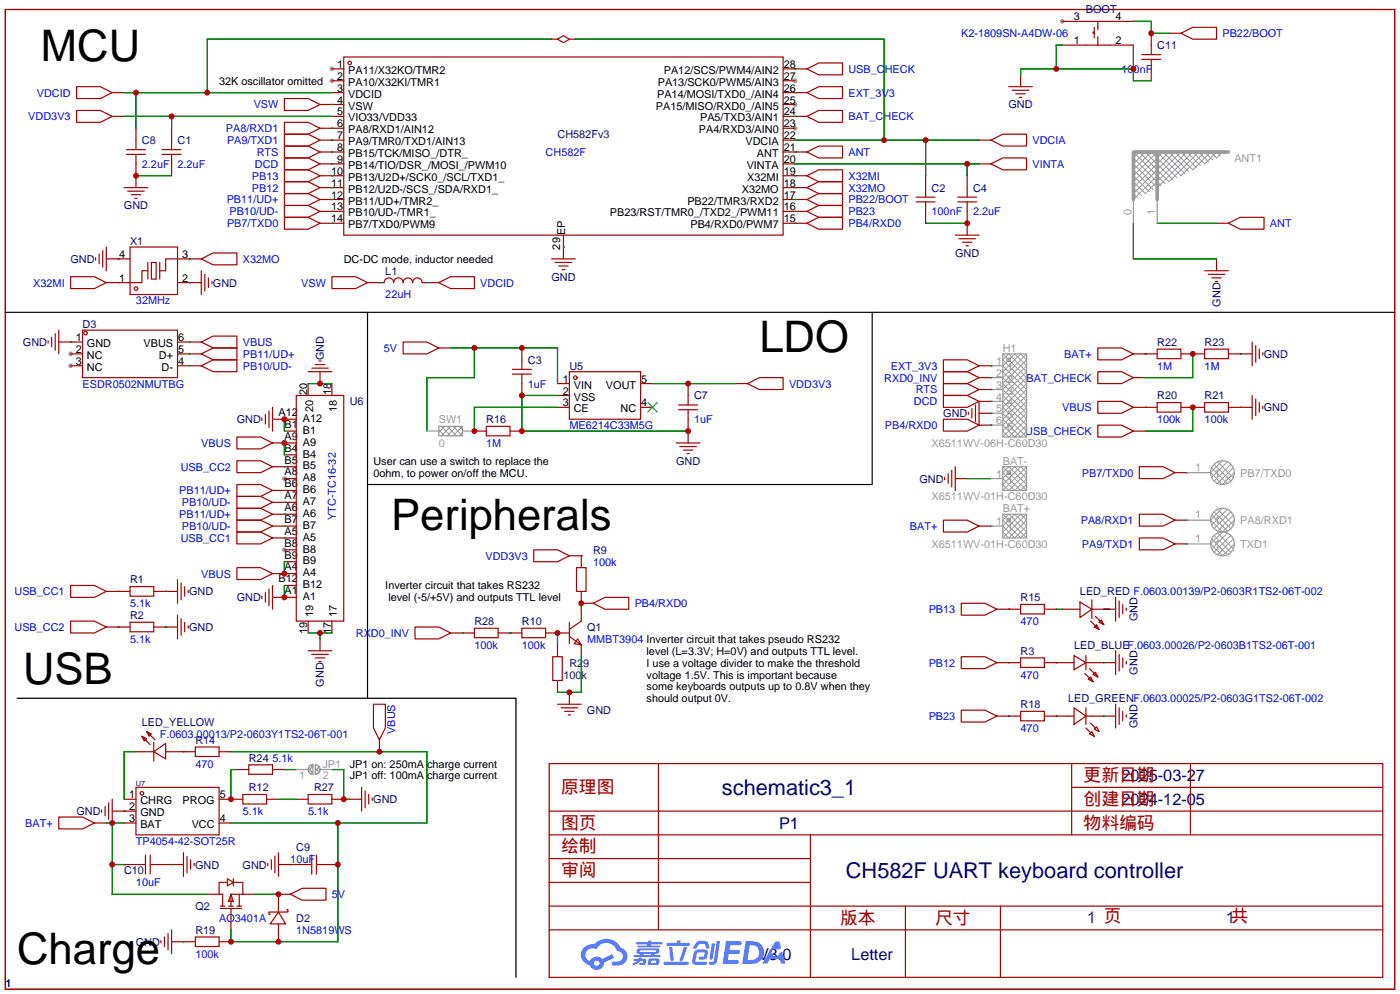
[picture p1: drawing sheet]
<svg xmlns="http://www.w3.org/2000/svg" width="299mm" height="213mm" viewBox="0 0 299 213" stroke-linecap="round" stroke-linejoin="round" font-family="sans-serif">
<g fill="#999">
<circle cx="170.1" cy="17.3" r=".51"/>
<circle cx="170.1" cy="22.4" r=".51"/>
<circle cx="170.1" cy="27.4" r=".51"/>
<circle cx="71" cy="17.3" r=".51"/>
<circle cx="71" cy="14.7" r=".51"/>
<circle cx="15.1" cy="75.7" r=".51"/>
<circle cx="15.1" cy="78.2" r=".51"/>
<circle cx="227.2" cy="4.6" r=".51"/>
<circle cx="60.8" cy="102.4" r=".51"/>
<circle cx="60.8" cy="117.6" r=".51"/>
</g>
<g fill="none" stroke="#a10000" stroke-width=".25">
<path d="M1.1 2h297.2v209.6h-297.2zM117.5 163.3h178.3v45.7h-178.3zM117.5 178.6h178.3M117.5 173.5h178.3M140.8 163.3v35.6M173.4 178.6v30.4M229.2 163.3v15.3M229.2 168.4h66.6M254.6 163.3v15.3M117.5 183.6h55.9M117.5 198.9h178.3M117.5 193.8h178.3"/>
<path d="M117.5 188.7h55.9M193.7 193.8v15.2M214 193.8v15.2"/>
</g>
<g fill="#5487ff">
<path d="M155.3 201.3h2.7a.48 .48 0 0 1 .7 .4 .48 .48 0 0 1-.7 .5h-1.8l-.2 1h1.9a.43 .43 0 0 1 .4 .4 .43 .43 0 0 1-.5 .4h-1.9l-.2 1.3h1.7a.45 .45 0 0 1 .6 .2 .45 .45 0 0 1-.2 .6l-3.2 .1z"/>
<path d="M165.9 201.3h.8l.4 1.5-.7 .3a.84 .84 0 0 0-1.2 .3 .84 .84 0 0 0 .3 1.2 .84 .84 0 0 0 1.1-.5l.1-.2 .6-.3 .7 2.5h-.9l-.3-1h-2.1l-.6 1h-1.1z"/>
<path d="M152.2 201.8h.8l-.5 3.2a.36 .36 0 0 1-.4 .3 .36 .36 0 0 1-.3-.4z"/>
<path d="M153.3 201.3h.7l-.6 4.3a1.13 1.13 0 0 1-1.8 .5l.2-.4h.7l.2-.2z"/>
<path d="M149 201.6l.6-.4h1a.77 .77 0 0 1 .9 .6l.3 .9-.2 .2h-.5l-.3-.9-.2-.1h-1l-.7 1-.6-.1v-.1z"/>
<path d="M148.6 203.4l.5-.3h1.7a.81 .81 0 0 1 .7 .5 .81 .81 0 0 1-.2 .8 .81 .81 0 0 1-.9 .8h-.7a.32 .32 0 0 1-.3-.3 .32 .32 0 0 1 .4-.3h.7l.3-.9-1.7 .1-.3 1.9h2.1a.32 .32 0 0 1 .4 .4 .32 .32 0 0 1-.4 .3l-2.3-.1-.5-.3v-.5z"/>
<path d="M142 205.7h5a.33 .33 0 0 1 .3 .4 .33 .33 0 0 1-.3 .3h-4.9l-.2-.2z"/>
<path d="M146.3 202.5h.7l-.6 2a.98 .98 0 0 1-.8 1.1l-.3-.3z"/>
<path d="M143.1 202.6h.7l.3 2.6a.34 .34 0 0 1-.3 .3 .34 .34 0 0 1-.4-.2z"/>
<path d="M142.6 201.7h2.2l.2-.6h.6l-.1 .6h1.8a.32 .32 0 0 1 .3 .3 .32 .32 0 0 1-.4 .3h-4.5l-.1-.1z"/>
<path d="M135.6 205.1h.9l.1-.2 .7-.1-.1 .3h.9a.82 .82 0 0 1-.6 1.3h-.7v-.4h.6l.1-.4a.68 .68 0 0 0-1 .4l-1 .4-.2-.4 1-.4h-.8z"/>
<path d="M136.1 201.5h2.5v-.3h.8l-.1 .3h2.2l.2 .3-.2 .2h-2.3v.2h1.8l.2 .3-.2 .2h-4.5l-.1-.5h2l.1-.2h-2.3l-.1-.2z"/>
<path d="M159.5 201.3l-.7 4.9h1.6a2.5 2.5 0 0 0 3-2.5 2.5 2.5 0 0 0-3.1-2.4zM160.4 202.2a1.61 1.61 0 0 1 2 1.4 1.61 1.61 0 0 1-1.8 1.7h-.7z"/>
<path d="M136.3 203a.55 .55 0 0 0-.2 .8 .55 .55 0 0 0 .7 .2l.1 .3h-1.3v.3l5.5 .1 .2-.2-.2-.2h-1.2l.2-.3a.7 .7 0 0 0 .8-.2 .7 .7 0 0 0 0-.9l-4.1-.1zM136.9 203.3l3.3-.1 .2 .2-.2 .2h-3.2zM137.6 204h1.7l-.2 .3h-1.4z"/>
<path d="M138.8 205.2a1.05 1.05 0 0 0-.1 1.2 2.91 2.91 0 0 0 2.2-.2 .98 .98 0 0 0 0-1.2h-1.6zM139.4 205.5l.8-.1 .1 .4-.2 .2h-.8z"/>
<path d="M125 202.6a2.23 2.23 0 0 0-.7 2.3 2.23 2.23 0 0 0 1.8 1.6 1.58 1.58 0 0 0 1.8 .9 1.58 1.58 0 0 0 1.3-1.5l2.2-1.1-.5-.7-2.1 1a1.65 1.65 0 0 0-2.6 .4 1.47 1.47 0 0 1-.8-2.1 1.47 1.47 0 0 1 2.2-.4 2.3 2.3 0 0 1 2.3-1.3 2.3 2.3 0 0 1 2.1 1.7 1.12 1.12 0 0 1 1.2 1.1 1.12 1.12 0 0 1-1.1 1.2h-.7a.45 .45 0 0 0-.6 .3 .45 .45 0 0 0 .5 .5 2.21 2.21 0 0 0 2.2-.5 2.21 2.21 0 0 0 .5-2.3 2.13 2.13 0 0 0-1.3-1.1 3.3 3.3 0 0 0-5.5-.6h-1.2zM127.1 206a.57 .57 0 0 1 1.1 0 .57 .57 0 0 1-1.1 0z"/>
</g>
<g fill="none" stroke="#a10000" stroke-width=".25">
<path d="M16.4 18.5h5.1l2.5 1.3-2.5 1.3h-5.1zM24 19.8h2.5M71 14.7h2.5M71 17.3h2.5M71 19.8h2.5M73.5 12.2h94v38.1h-94zM118 8.4h1.3M119.3 8.4l1.2-.8 1.3 .8-1.3 .7zM121.8 8.4h1.3M167.5 14.7h5.1M167.5 17.3h2.6M167.5 19.8h5.1"/>
<path d="M172.6 19.8l2.5-1.3h5.1v2.6h-5.1zM172.6 14.7l2.5-1.2h5.1v2.5h-5.1zM215.8 18.5h5.1M216.5 19.3h3.6M218.3 16v2.5M227.2 9.7h15.2M227.2 4.6h15.2M234.1 6.9h-.3v.2h.3M234.1 5.8v2.3M234.8 4.6v1.7M234.8 7.9v1.8M244.2 12.7h4.1"/>
<path d="M244.2 11.7h4.1M246.3 7.1v4.6M246.3 12.7v4.6M250.1 7.1h2.5M252.6 7.1l2.5-1.3h5.1v2.6h-5.1zM16.4 23.6h5.1l2.5 1.3-2.5 1.3h-5.1zM24 24.9h2.5M27.1 33h4M27.1 32h4M29.1 27.4v4.6M29.1 33v7.1M34.7 33h4"/>
<path d="M34.7 32h4M36.7 27.4v4.6M36.7 33v4.6M60.8 26.2h5.1l2.6 1.2-2.6 1.3h-5.1zM60.8 21.1h5.1l2.6 1.3-2.6 1.2h-5.1zM60.8 28.7h5.1l2.6 1.3-2.6 1.2h-5.1zM60.8 36.3h5.1l2.6 1.3-2.6 1.3h-5.1zM60.8 38.9h5.1l2.6 1.2-2.6 1.3h-5.1zM60.8 33.8h5.1l2.6 1.3-2.6 1.2h-5.1zM60.8 31.2h5.1l2.6 1.3-2.6 1.3h-5.1zM68.5 22.4h5M68.5 27.4h5"/>
<path d="M68.5 30h5M68.5 32.5h5M68.5 35.1h5M68.5 37.6h5M71 24.9h2.5M167.5 22.4h2.6M167.5 24.9h5.1M167.5 27.4h2.6M167.5 30h2.6M167.5 32.5h5.1M167.5 35.1h2.6M167.5 37.6h5.1"/>
<path d="M172.6 32.5l2.5-1.3h5.1v2.6h-5.1zM172.6 24.9l2.5-1.3h5.1v2.6h-5.1zM172.6 37.6l2.5-1.3h5.1v2.6h-5.1zM198 37.6v4.6M206.9 37.6v4.6M209.4 30h2.6M209.4 35.1h2.6M212 30l2.5-1.3h5.1v2.5h-5.1zM212 35.1l2.5-1.3h5.1v2.5h-5.1zM217.3 20.1h2M218.1 20.8h.5M15.1 59.2h5.1l2.5 1.3-2.5 1.2h-5.1z"/>
<path d="M20.4 55.1v.5M21.2 54.4v2M22 53.6v3.6M22.7 55.4h5.1M22.7 52.8v5.1M26.5 40.1h5.1M27.3 40.9h3.6M27.8 52.8h10.2v10.2h-10.2zM28.1 41.7h2M28.8 42.4h.5M31.6 57.9h-1.2v2.6h-7.7M31.6 56.1v3.6"/>
<path d="M32.4 56.1h1v3.6h-1zM34.2 56.1v3.6M43.1 55.4l2.5-1.3h5.1v2.5h-5.1zM43.1 55.4h-7.7v2.5h-1.2M43.1 57.9v5.1M43.8 58.7v3.5M44.6 59.4v2.1M60.8 41.4h5.1l2.6 1.3-2.6 1.2h-5.1zM60.8 43.9h5.1l2.6 1.3-2.6 1.3h-5.1zM60.8 46.5h5.1l2.6 1.3-2.6 1.2h-5.1zM68.5 40.1h5M68.5 42.7h5"/>
<path d="M68.5 45.2h5M68.5 47.8h5M71 59.2h5.1l2.5 1.3-2.5 1.2h-5.1zM118 55.4h5.1M118.7 56.1h3.6M119.5 56.9h2M120.3 57.7h.5M120.5 50.3v5.1M167.5 40.1h5.1M167.5 42.7h5.1M167.5 45.2h5.1M167.5 47.8h5.1"/>
<path d="M172.6 47.8l2.5-1.3h5.1v2.5h-5.1zM172.6 42.7l2.5-1.3h5.1v2.5h-5.1zM172.6 40.1l2.5-1.2h5.1v2.5h-5.1zM172.6 45.2l2.5-1.3h5.1v2.6h-5.1zM196 43.2h4M196 42.2h4M198 43.2v4.6M204.3 50.3h5.1M204.9 43.2h4M204.9 42.2h4M205.1 51.1h3.6M205.9 51.8h2"/>
<path d="M206.6 52.6h.5M206.9 43.2v7.1M257.7 57.9h5.1M258.4 58.7h3.6M259.2 59.4h2M260.2 47.8h2.6M260.2 55.4v2.5M262.8 47.8l2.5-1.3h5.1v2.5h-5.1zM10.3 72.9v.5M11 72.1v2.1M11.8 71.4v3.5M12.6 73.2h5.1"/>
<path d="M12.6 70.6v5.1M15.1 78.2h2.6M15.1 75.7h2.6M17.7 70.6h20.3v10.2h-20.3zM38 60.5h5.1M38 78.2h5.1M38 75.7h5.1M38 73.2h5.1M43.1 73.2l2.5-1.3h5.1v2.5h-5.1zM43.1 75.7l2.5-1.3h5.1v2.6h-5.1zM43.1 78.2l2.5-1.2h5.1v2.5h-5.1zM45.3 60.2v.5"/>
<path d="M65.9 79.5h5.1M66.7 78.7h3.5M67.4 78h2.1M68.2 77.2h.5M68.5 79.5v2.5M78.6 60.5l3.6-.1a1.02 1.02 0 0 1 1-1 1.02 1.02 0 0 1 1 1.1M84.2 60.4a1.02 1.02 0 0 1 1-1 1.02 1.02 0 0 1 1 1.1M86.2 73.2h5.1l2.6 1.2-2.6 1.3h-5.1zM86.2 60.4a1.02 1.02 0 0 1 1.1-1 1.02 1.02 0 0 1 1 1.1M88.3 60.4a1.02 1.02 0 0 1 1-1 1.02 1.02 0 0 1 1 1.1M90.3 60.5h3.6M93.9 60.5l2.5-1.3h5.1v2.5h-5.1z"/>
<path d="M93.9 74.4h2.5M109.6 79h4.1M111.6 74.4v4.6M121.8 79.5h15.2v10.2h-15.2zM201.8 79.5h5.1l2.5 1.3-2.5 1.2h-5.1zM201.8 77h5.1l2.5 1.2-2.5 1.3h-5.1zM209.4 78.2h2.6M234.8 74.4h5.1l2.5 1.3-2.5 1.3h-5.1zM234.8 79.5h5.1l2.5 1.3-2.5 1.2h-5.1zM242.4 75.7h5.1M247.5 74.7h5.1v2h-5.1zM252.6 75.7h5.1"/>
<path d="M257.7 74.7h5.1v2h-5.1zM260 60.2h.5M262.8 75.7h5M267.8 73.2v5M268.6 73.9v3.6M269.4 74.7v2M270.1 75.4v.5M50.7 98.6h5.1l2.5 1.2-2.5 1.3h-5.1zM50.7 93.5h5.1l2.5 1.2-2.5 1.3h-5.1zM56 89.4v.5M56.8 88.6v2.1M57.5 87.9v3.5"/>
<path d="M58.3 94.7h5.1M58.3 99.8h5.1M58.3 87.1v5.1M58.3 89.7h5.1M60.8 92.2h2.6M60.8 97.3h2.6M63.4 84.6h10.1v48.2h-10.1zM65.9 82v2.6M71 82v2.6M101.5 92.2h2.5M104 91.2h5.1v2h-5.1zM109.1 92.2h2.5"/>
<path d="M109.6 80h4.1M111.6 80v4.6M119.3 82h2.5M119.3 84.6h2.5M119.3 87.1h2.5M137 82h2.6M137 87.1h2.6M144.7 94.7h5M145.2 87.6h4M145.2 86.6h4M145.4 95.5h3.6M146.2 96.3h2"/>
<path d="M146.9 97h.5M147.2 82v4.6M147.2 87.6v7.1M157.4 82h2.5M159.9 82l2.5-1.2h5.1v2.5h-5.1zM201.8 82h5.1l2.5 1.3-2.5 1.3h-5.1zM201.8 84.6h5.1l2.5 1.3-2.5 1.2h-5.1zM201.8 89.7h5.1l2.5 1.2-2.5 1.3h-5.1zM204.3 99.8v5.1M207.1 88.1v.5M207.9 87.4v2M208.7 86.6v3.6"/>
<path d="M209.4 80.8h2.6M209.4 83.3h2.6M209.4 85.9h2.6M209.4 90.9h2.6M209.4 88.4h2.6M209.4 85.9v5M234.8 85.9h5.1l2.5 1.2-2.5 1.3h-5.1zM234.8 90.9h5.1l2.5 1.3-2.5 1.3h-5.1zM242.4 80.8h2.6M242.4 87.1h5.1M242.4 92.2h2.6M243.7 99.8h5.1l2.5 1.3-2.5 1.3h-5.1z"/>
<path d="M247.5 86.1h5.1v2h-5.1zM252.6 87.1h5.1M257.7 86.1h5.1v2h-5.1zM262.8 87.1h5M267.8 84.6v5.1M268.6 85.3v3.6M269.4 86.1v2M270.1 86.9v.5M50.7 113.8h5.1l2.5 1.3-2.5 1.2h-5.1zM50.7 108.7h5.1l2.5 1.3-2.5 1.3h-5.1zM50.7 103.6h5.1l2.5 1.3-2.5 1.3h-5.1zM50.7 106.2h5.1l2.5 1.2-2.5 1.3h-5.1z"/>
<path d="M50.7 111.3h5.1l2.5 1.2-2.5 1.3h-5.1zM58.3 112.5h5.1M58.3 115.1h5.1M58.3 110h5.1M58.3 104.9h5.1M58.3 107.4h5.1M60.8 102.4h2.6M60.8 117.6h2.6M114.2 117.6h5.1l2.5 1.3-2.5 1.2h-5.1zM121.8 118.9h2.5v2.5M201.8 111.3h5.1l2.5 1.2-2.5 1.3h-5.1zM202.1 102.1v.5"/>
<path d="M202.8 101.3v2.1M203.6 100.6v3.5M204.3 102.4h2.6M209.4 112.5h2.6M243.7 110h5.1l2.5 1.3-2.5 1.2h-5.1zM243.7 115.1h5.1l2.5 1.2-2.5 1.3h-5.1zM251.3 111.3h2.6M251.3 116.3h2.6M251.3 101.1h2.6M15.1 125.2h5.1l2.5 1.3-2.5 1.3h-5.1zM15.1 132.8h5.1l2.5 1.3-2.5 1.3h-5.1zM22.7 126.5h5.1"/>
<path d="M22.7 134.1h5.1M27.8 125.5h5.1v2h-5.1zM27.8 133.1h5.1v2h-5.1zM32.9 126.5h5.1M32.9 134.1h5.1M38 124v5M38 131.6v5.1M38.7 124.7v3.6M38.7 132.3v3.6M39.5 125.5v2M39.5 133.1v2M40.3 126.2v.5"/>
<path d="M40.3 133.9v.5M50.7 121.4h5.1l2.5 1.3-2.5 1.3h-5.1zM56 127.5v.5M56.8 126.7v2.1M57.5 126v3.5M58.3 122.7h5.1M58.3 127.8h5.1M58.3 125.2v5.1M60.8 125.2h2.6M60.8 120.1h2.6M65.9 139.2h5.1M65.9 132.8v2.6"/>
<path d="M66.7 140h3.5M68.5 136.7v2.5M71 132.8v2.6M88.8 134.1h5.1l2.5 1.3-2.5 1.3h-5.1zM96.4 135.4h5.1M101.5 134.4h5.1v2h-5.1zM106.6 135.4h5M111.6 134.4h5.1v2h-5.1zM116.7 135.4h5.1M119.3 137.9v2.6M121.8 136.1l2.5 1.8M121.8 133.1v4.6"/>
<path d="M123.3 121.4h2v5.1h-2zM123.6 136.7l.7 1.2-1.5-.2zM124.3 126.5v2.5h2.6M124.3 130.3v2.5l-2.5 1.8M124.3 137.9v2.6M126.9 129l2.5-1.2h5.1v2.5h-5.1zM205.6 129h5.1l2.5 1.3-2.5 1.3h-5.1zM213.2 130.3h5.1M218.3 129.3h5.1v2h-5.1zM223.4 130.3h2.5M227.2 130.3h3.8M231 128.8l2.6 1.5-2.6 1.8z"/>
<path d="M233.3 132.8l1.8 1.8M233.6 130.3h5M233.6 128.3v4M234.1 134.1l.5-.5 .5 1zM234.3 131.8l1.8 1.8M235.1 133.1l.5-.5 .5 1zM238.6 127.8v5M238.6 139.2v5.1M239.4 128.5v3.6M239.4 140v3.5M240.2 129.3v2M240.9 130v.6"/>
<path d="M30.4 157.5l1 .5-.5 .5zM30.4 157.5l1.7 1.8M31.4 156.5l1 .5-.5 .5zM31.4 156.5l1.7 1.7M32.9 158.8v4M41.8 159.8h5.1v2h-5.1zM67.4 140.7h2.1M68.2 141.5h.5M79.9 150.6h2.5v5.1l-1.2 2.5-1.3-2.5zM81.2 158.2v2.6M118.2 140.5h2.1v5h-2.1zM119.3 150.6h5"/>
<path d="M119.3 145.5v2.6M120 151.4h3.6M120.8 152.1h2M121.5 152.9h.5M121.8 148.1v2.5M205.6 140.5h5.1l2.5 1.2-2.5 1.3h-5.1zM205.6 151.9h5.1l2.5 1.3-2.5 1.2h-5.1zM213.2 141.7h5.1M213.2 153.2h5.1M218.3 140.7h5.1v2h-5.1zM218.3 152.1h5.1v2.1h-5.1zM223.4 141.7h6.3"/>
<path d="M223.4 153.2h6.3M229.7 140.2l2.6 1.5-2.6 1.6zM229.7 151.4l2.6 1.8-2.6 1.7zM232 144l1.8 1.8M232.3 141.7h6.3M232.3 153.2h6.3M232.3 140.2v3.1M232.3 151.4v3.5M232.3 155.7l1 1M232.8 145.3l.5-.5 .5 1zM233 157l.6-.5 .5 1zM233 143l1.8 1.8"/>
<path d="M233.3 154.7l1 1M233.8 144.3l.5-.5 .5 1zM234.1 156l.5-.6 .5 1.1zM238.6 150.6v5.1M239.4 151.4v3.5M240.2 140.7v2M240.2 152.1v2.1M240.9 141.5v.5M240.9 152.9v.5M12.6 174.8h5.1l2.5 1.2-2.5 1.3h-5.1zM20.2 176h2.5M21.7 173.2v.5"/>
<path d="M22.5 172.5v2M23.2 171.7v3.6M24 173.5h5.1M24 170.9v5.1M26.5 176h2.6M26.5 170.9h2.6M29.1 168.4h17.8v10.2h-17.8zM29.1 160.8h3.8M32.9 160.8l2.5-1.8v3.3zM35.4 160.8h6.4M46.9 176h2.5M46.9 170.9h5"/>
<path d="M46.9 160.8h2.5M50.7 164.6h2.5M51.9 169.9h5.1v2.1h-5.1zM53.2 163.6h5.1v2h-5.1zM57 170.9h2.6M58.3 164.6h2.5M63.4 170.9h2.5M65.9 169.9h5.1v2.1h-5.1zM71 170.9h2.5M74.8 170.9h2.5M77.3 168.4v5.1M78.1 169.2v3.5"/>
<path d="M78.9 169.9v2.1M79.6 170.7v.5M26.5 184.9h4.6M31.1 182.9v4M32.1 184.9h7.1M32.1 182.9v4M35.9 199.6v3.6M36.7 198.9v5.1M39.2 182.4v5.1M40 183.1v3.6M40.8 183.9v2M41.5 184.7v.5"/>
<path d="M44.3 191.3h2.6M47.1 194.3h4.6M47.1 193.8h1M48.6 188l1.3 .7-1.3 .8zM48.6 188.7h-1.7v2.6h.7v2.5M48.9 193.8h1M49.4 191.3l.5 1.5h-1zM49.4 194.3v4.6M49.9 188.7h2v2.6M49.9 188v1.5M50.7 193.8h1M51.2 191.3v2.5"/>
<path d="M51.9 191.3h-2.5v2.5M51.9 191.3h2.6M57.3 184.7v.5M58 183.9v2M58.8 183.1v3.6M59.6 195.1h-2.1v.5h.3M59.6 195.1l1.5 2.5h-3.3zM59.6 182.4v5.1M59.6 197.6v3.8M59.6 184.9h7.1M61.3 194.6h.3v.5h-2M62.1 191.3l2.5-1.3h5.1v2.5h-5.1z"/>
<path d="M62.1 191.3h-2.5v3.8M66.7 182.9v4M67.7 184.9h4.6M67.7 182.9v4M34.4 201.2v.5M35.2 200.4v2M36.7 201.4h5.1M41.8 200.4h5.1v2h-5.1zM46.9 201.4h2.5"/>
<circle cx="74.8" cy="13.5" r=".38"/>
<circle cx="18.3" cy="71.2" r=".38"/>
<circle cx="29.1" cy="61.7" r=".38"/>
<circle cx="123.1" cy="80.8" r=".38"/>
<circle cx="30.4" cy="169.7" r=".38"/>
</g>
<g fill="none" stroke="#008700" stroke-width=".25">
<path d="M26.5 19.8h44.5M29.1 19.8v7.6M118 8.4h-73.7v11.4M123.1 8.4h66v21.6M170.1 14.7h.1M170.1 19.8h.1M227.2 9.7h-1.3v5M242.4 4.6h3.9v2.5h3.8M242.4 14.7h-24.1v1.3M242.4 9.7v7.6h3.9M26.5 24.9h44.5M29.1 37.6h7.6"/>
<path d="M36.7 24.9v2.5M71 27.4h.1M71 22.4h.1M71 30h.1M71 37.6h.1M71 35.1h.1M71 32.5h.1M170.1 32.5h.1M170.1 37.6h.1M170.1 24.9h.1M170.1 35.1h39.3M170.1 30h39.3"/>
<path d="M198 30v7.6M206.9 35.1v2.5M25.3 55.4h.1M40.5 55.4h.1M71 42.7h.1M71 45.2h.1M71 47.8h.1M71 40.1h.1M120.5 52.8h.1M170.1 47.8h.1M170.1 42.7h.1M170.1 40.1h.1"/>
<path d="M170.1 45.2h.1M198 47.8h8.9M242.4 47.8v7.6h17.8M247.5 47.8h12.7M15.1 73.2h.1M25.3 60.5h.1M40.5 60.5h.1M40.5 73.2h.1M40.5 75.7h.1M40.5 78.2h.1M81.2 60.5h.1M91.3 60.5h.1"/>
<path d="M96.4 74.4h22.9v7.6M101.5 74.4v6.4h-10.2v11.4M212 78.2h.1M245 75.7h.1M255.1 75.7v5.1h-10.1M265.3 75.7h.1M60.8 99.8h.1M60.8 89.7v2.5M60.8 94.7v2.6M65.9 82h5.1M119.3 87.1h-17.8v5.1M119.3 84.6h-7.7v7.6h35.6"/>
<path d="M139.6 82h17.8M212 80.8h.1M212 83.3h.1M212 85.9h.1M212 90.9h.1M212 88.4h.1M245 87.1h.1M255.1 87.1v5.1h-10.1M265.3 87.1h.1M60.8 104.9h.1M60.8 112.5h.1M60.8 107.4h.1"/>
<path d="M60.8 110h.1M60.8 115.1h.1M124.3 118.9h.1M206.9 102.4h5.1M212 112.5h.1M253.9 116.3h.1M253.9 111.3h.1M253.9 101.1h.1M25.3 126.5h.1M25.3 134.1h.1M35.4 134.1h.1M35.4 126.5h.1"/>
<path d="M60.8 120.1v2.6M60.8 125.2v2.6M65.9 135.4h5.1M68.5 135.4v1.3M98.9 135.4h.1M109.1 135.4h.1M119.3 135.4v2.5M124.3 129v1.3M215.8 130.3h.1M225.9 130.3h1.3M236.1 130.3h1.3M124.3 140.5v7.6h-5"/>
<path d="M215.8 141.7h.1M215.8 153.2h.1M225.9 141.7h.1M225.9 153.2h.1M236.1 141.7h.1M236.1 153.2h.1M22.7 176h3.8M24 176v15.3h20.3M26.5 173.5h.1M29.1 160.8h-2.6v10.1M39.2 160.8h.1M49.4 160.8h41.9v15.2h-41.9"/>
<path d="M50.7 164.6h-1.3v6.3M59.6 170.9h3.8M60.8 164.6h2.6M71 164.6h2.5v6.3h1.3M72.3 176v25.4h-22.9v-2.5M24 184.9h2.5M36.7 184.9h.1M54.5 191.3h5.1M62.1 184.9h.1M39.2 201.4h.1"/>
</g>
<path d="M138.6 86.1l2 2M140.6 86.1l-2 2" fill="none" stroke="#3c3" stroke-width=".25"/>
<path d="M1.1 66.8h297.2M78.6 66.8v82.6M186.6 66.8v36.8h-108M3.7 149.4h106.7v59.6" fill="none" stroke="#000" stroke-width=".25"/>
<g fill="none" stroke="#999" stroke-width=".21">
<path d="M242.4 32.5l6.8 6.8M251.8 38l-5.5-5.5-3.9 3.8 4.3 4.3M254.3 36.7l-4.2-4.2-7.7 7.6 1.7 1.7M256 35.9l-3.4-3.4-10.2 10.2M256.8 35.5l-2.9-3-8.9 8.9-2.6-2.5 6.4-6.4 4.6 4.7M258.5 34.6l-2.1-2.1-6.3 6.4-6.4-6.4-1.3 1.3 6 5.9M259.4 34.2l-1.7-1.7-5.1 5.1-5.1-5.1-5.1 5.1 3.4 3.4M261.1 33.4l-.9-.9-2.5 2.6-2.6-2.6-7.6 7.6-5.1-5 2.6-2.6 5.9 5.9M261.9 32.9l-.4-.4-1.3 1.3-1.2-1.3-3.9 3.8-3.8-3.8-8.9 8.9 .9 .8M214.5 77l1.3-1.3 3.8 3.8-5.1 5.1 5.1 5.1-3.8 3.8-1.3-1.3 5.1-5.1-5.1-5.1 5.1-5-1.3-1.3-3.8 3.8 5.1 5.1-5.1 5.1 3.8 3.8 1.3-1.3-5.1-5.1 5.1-5.1zM214.5 75.7l5.1 5.1-5.1 5.1 5.1 5-2.6 2.6-2.5-2.6 5.1-5-5.1-5.1 5.1-5.1M215.9 76.6l.2 .2"/>
<path d="M216.1 77.1l-.2 .2M93.9 91.9l1.2 1.3M94.4 91.2l2 2M95.1 91.2l-1.2 1.3M95.6 91.2l2.1 2M96.4 91.2l-2 2M96.9 91.2l2 2M97.7 91.2l-2.1 2M98.2 91.2l.7 .7M98.9 91.2l-2 2M98.9 92.5l-.7 .7M214.5 93.5l5.1-5.1-5.1-5.1 5.1-5.1-2.6-2.5-2.5 2.5 5.1 5.1-5.1 5.1 5.1 5.1"/>
<path d="M214.5 99.8l5.1 5.1M219.6 99.8l-5.1 5.1M259.7 99.3l3.6 3.6M260.4 98.8l3.4 3.3M261.5 98.6l-2.5 2.5 2.5 2.5 2.5-2.5M262.5 98.8l-3.3 3.3M263.3 99.3l-3.6 3.6M214.5 101.1l1.3-1.3 3.8 3.8-1.3 1.3zM214.5 102.4l2.5-2.6 2.6 2.6-2.6 2.5zM214.5 103.6l3.8-3.8 1.3 1.3-3.8 3.8zM214.5 111.3l1.3-1.3 3.8 3.8-1.3 1.3zM214.5 112.5l2.5-2.5 2.6 2.5-2.6 2.6z"/>
<path d="M214.5 113.8l3.8-3.8 1.3 1.3-3.8 3.8zM214.5 110l5.1 5.1M215.9 100.7l.2 .2M215.9 110.9l.2 .2M216.1 101.3l-.2 .1M216.1 111.4l-.2 .2M219.6 110l-5.1 5.1M259.2 110.2l3.3 3.4M259.2 115.3l3.3 3.3M259.2 100l3.3 3.4M259.7 109.5l3.6 3.5M259.7 114.5l3.6 3.6"/>
<path d="M260.4 108.9l3.4 3.4M260.4 114l3.4 3.4M261.5 108.7l-2.5 2.6 2.5 2.5M262.5 108.9l-3.3 3.4M262.5 114l-3.3 3.4M263.3 109.5l-3.6 3.5M263.3 114.5l-3.6 3.6M263.8 110.2l-3.4 3.4M263.8 115.3l-3.4 3.3M263.8 100l-3.4 3.4M264 111.3l-5 5 2.5 2.6 2.5-2.6M65.9 164.4l1 1"/>
<path d="M66.5 163.7l.4 .4M66.9 163.8l-1 1M66.9 165.1l-.4 .4M67.4 164.3l.9 .9M68.3 164l-.9 .8"/>
</g>
<g fill="none" stroke="#999" stroke-width=".25">
<path d="M242.4 42.7v5.1M247.5 42.7v5.1M212 78.2h2.5M214.5 75.7h5.1v17.8h-5.1zM91.3 92.2h2.6M93.9 91.2h5v2h-5zM98.9 92.2h2.6M212 80.8h2.5M212 83.3h2.5M212 85.9h2.5M212 88.4h2.5M212 90.9h2.5"/>
<path d="M214.5 99.8h5.1v5.1h-5.1zM212 102.4h2.5M212 112.5h2.5M214.5 110h5.1v5.1h-5.1zM253.9 111.3h5.1M253.9 116.3h5.1M253.9 101.1h5.1M63.4 164.6h2.5M66.2 163.9l.7-.3v2a1.02 1.02 0 0 1-.9-.6 1.02 1.02 0 0 1 .2-1.1zM67.4 163.6a1.02 1.02 0 0 1 1.1 1 1.02 1.02 0 0 1-1.1 1zM68.5 164.6h2.5"/>
<circle cx="215.8" cy="77" r=".38"/>
<circle cx="215.8" cy="101.1" r=".38"/>
<circle cx="215.8" cy="111.3" r=".38"/>
<circle cx="261.5" cy="111.3" r="2.54"/>
<circle cx="261.5" cy="101.1" r="2.54"/>
<circle cx="261.5" cy="116.3" r="2.54"/>
</g>
<path d="M247.5 32.5v10.2M262.8 32.5h-20.4v10.2" fill="none" stroke="#999" stroke-width=".76"/>
<g fill="#c00">
<circle cx="206.9" cy="35.1" r=".63"/>
<circle cx="36.7" cy="24.9" r=".63"/>
<circle cx="206.9" cy="47.8" r=".63"/>
<circle cx="29.1" cy="37.6" r=".63"/>
<circle cx="198" cy="30" r=".63"/>
<circle cx="189.1" cy="30" r=".63"/>
<circle cx="29.1" cy="19.8" r=".63"/>
<circle cx="44.3" cy="19.8" r=".63"/>
<circle cx="147.2" cy="82" r=".63"/>
<circle cx="111.6" cy="74.4" r=".63"/>
<circle cx="101.5" cy="74.4" r=".63"/>
<circle cx="111.6" cy="84.6" r=".63"/>
<circle cx="111.6" cy="92.2" r=".63"/>
<circle cx="147.2" cy="92.2" r=".63"/>
<circle cx="124.3" cy="129" r=".63"/>
<circle cx="119.3" cy="135.4" r=".63"/>
<circle cx="81.2" cy="160.8" r=".63"/>
<circle cx="72.3" cy="176" r=".63"/>
<circle cx="72.3" cy="184.9" r=".63"/>
<circle cx="59.6" cy="201.4" r=".63"/>
<circle cx="49.4" cy="201.4" r=".63"/>
<circle cx="24" cy="176" r=".63"/>
<circle cx="24" cy="184.9" r=".63"/>
<circle cx="59.6" cy="191.3" r=".63"/>
<circle cx="101.5" cy="92.2" r=".63"/>
<circle cx="255.1" cy="87.1" r=".63"/>
<circle cx="255.1" cy="75.7" r=".63"/>
<circle cx="49.4" cy="170.9" r=".63"/>
<circle cx="246.3" cy="7.1" r=".63"/>
<circle cx="225.9" cy="14.7" r=".63"/>
<circle cx="242.4" cy="14.7" r=".63"/>
<circle cx="60.8" cy="94.7" r=".63"/>
<circle cx="60.8" cy="122.7" r=".63"/>
<circle cx="60.8" cy="127.8" r=".63"/>
<circle cx="60.8" cy="89.7" r=".63"/>
<circle cx="68.5" cy="135.4" r=".63"/>
<circle cx="68.5" cy="82" r=".63"/>
<circle cx="73.5" cy="170.9" r=".63"/>
<circle cx="121.8" cy="148.1" r=".63"/>
</g>
<g font-size="9.3">
<text x="8.8" y="13">MCU</text>
<text x="162.4" y="75.3">LDO</text>
<text x="83.7" y="113.4">Peripherals</text>
<text x="5" y="146.4">USB</text>
<text x="3.7" y="206.1">Charge</text>
</g>
<g font-size="4.7" fill="#000080">
<text x="154.4" y="170.1">schematic3_1</text>
<text x="180.9" y="187.9">CH582F UART keyboard controller</text>
</g>
<g font-size="3.8" fill="#a00000">
<text x="231.8" y="167.1">更新日期</text>
<text x="120" y="169.6">原理图</text>
<text x="231.8" y="172.2">创建日期</text>
<text x="120" y="177.2">图页</text>
<text x="231.8" y="177.2">物料编码</text>
<text x="120" y="182.3">绘制</text>
<text x="120" y="187.4">审阅</text>
<text x="179.7" y="197.6">版本</text>
<text x="200" y="197.6">尺寸</text>
</g>
<g font-size="3.5" fill="#000080">
<text x="239.9" y="167.1">2025-03-27</text>
<text x="239.9" y="172.2">2024-12-05</text>
<text x="166.6" y="177.3">P1</text>
<text x="232.6" y="197.4">1 页</text>
<text x="262.3" y="197.4">1共</text>
<text x="162.1" y="205.2">V3.0</text>
<text x="182.1" y="205.2">Letter</text>
</g>
<g font-size="2.3">
<text x="229.7" y="4.4">3</text>
<text x="238.6" y="4.4">4</text>
<text x="229.7" y="9.5">1</text>
<text x="238.6" y="9.5">2</text>
<text x="72.1" y="17.1">2</text>
<text x="72.1" y="14.5">1</text>
<text x="74.5" y="15.8">PA11/X32KO/TMR2</text>
<text x="142" y="15.8">PA12/SCS/PWM4/AIN2</text>
<text x="167.6" y="14.5">28</text>
<text x="167.6" y="17.1">27</text>
<text x="46.9" y="18.1">32K oscillator omitted</text>
<text x="72.1" y="22.2">4</text>
<text x="72.1" y="19.6">3</text>
<text x="74.5" y="23.4">VSW</text>
<text x="74.5" y="20.9">VDCID</text>
<text x="74.5" y="18.4">PA10/X32KI/TMR1</text>
<text x="140.3" y="23.4">PA15/MISO/RXD0_/AIN5</text>
<text x="140.6" y="20.9">PA14/MOSI/TXD0_/AIN4</text>
<text x="140.7" y="18.4">PA13/SCK0/PWM5/AIN3</text>
<text x="167.6" y="19.6">26</text>
<text x="167.6" y="22.2">25</text>
<text x="72.1" y="29.8">7</text>
<text x="72.1" y="27.2">6</text>
<text x="72.1" y="24.7">5</text>
<text x="74.5" y="28.5">PA8/RXD1/AIN12</text>
<text x="74.5" y="26">VIO33/VDD33</text>
<text x="149.5" y="28.5">PA4/RXD3/AIN0</text>
<text x="149.8" y="26">PA5/TXD3/AIN1</text>
<text x="167.6" y="24.7">24</text>
<text x="167.6" y="27.2">23</text>
<text x="167.6" y="29.8">22</text>
<text x="72.1" y="34.9">9</text>
<text x="72.1" y="32.3">8</text>
<text x="74.5" y="33.6">PB15/TCK/MISO_/DTR_</text>
<text x="74.5" y="31.1">PA9/TMR0/TXD1/AIN13</text>
<text x="159.5" y="31.1">VDCIA</text>
<text x="161.9" y="33.6">ANT</text>
<text x="167.6" y="32.3">21</text>
<text x="167.6" y="34.9">20</text>
<text x="70.8" y="39.9">11</text>
<text x="70.8" y="37.4">10</text>
<text x="74.5" y="41.2">PB12/U2D-/SCS_/SDA/RXD1_</text>
<text x="74.5" y="38.7">PB13/U2D+/SCK0_/SCL/TXD1_</text>
<text x="74.5" y="36.1">PB14/TIO/DSR_/MOSI_/PWM10</text>
<text x="158.7" y="41.2">X32MO</text>
<text x="159.7" y="36.1">VINTA</text>
<text x="159.8" y="38.7">X32MI</text>
<text x="167.6" y="37.4">19</text>
<text x="167.6" y="39.9">18</text>
<text x="70.8" y="47.6">14</text>
<text x="70.8" y="45">13</text>
<text x="70.8" y="42.5">12</text>
<text x="74.5" y="46.3">PB10/UD-/TMR1_</text>
<text x="74.5" y="43.8">PB11/UD+/TMR2_</text>
<text x="130.5" y="46.3">PB23/RST/TMR0_/TXD2_/PWM11</text>
<text x="147" y="43.8">PB22/TMR3/RXD2</text>
<text x="167.6" y="42.5">17</text>
<text x="167.6" y="45">16</text>
<text x="167.6" y="47.6">15</text>
<text x="74.5" y="48.8">PB7/TXD0/PWM9</text>
<text x="119.8" y="53.4" transform="rotate(-90 119.8 53.4)">29</text>
<text x="120.9" y="50.3" transform="rotate(-90 120.9 50.3)">EP</text>
<text x="147.7" y="48.8">PB4/RXD0/PWM7</text>
<text x="25.5" y="55.2">4</text>
<text x="39" y="55.2">3</text>
<text x="73.5" y="56.2">DC-DC mode, inductor needed</text>
<text x="25.5" y="60.3">1</text>
<text x="39" y="60.3">2</text>
<text x="16.2" y="73">1</text>
<text x="16.2" y="75.5">2</text>
<text x="18.6" y="74.2">GND</text>
<text x="18.6" y="76.8">NC</text>
<text x="30.7" y="74.2">VBUS</text>
<text x="34" y="76.8">D+</text>
<text x="38.1" y="75.5">5</text>
<text x="38.1" y="73">6</text>
<text x="16.2" y="78">3</text>
<text x="18.6" y="79.3">NC</text>
<text x="34.6" y="79.3">D-</text>
<text x="38.1" y="78">4</text>
<text x="120.4" y="81.9">1</text>
<text x="122.7" y="83.1">VIN</text>
<text x="129.6" y="83.1">VOUT</text>
<text x="137.2" y="81.9">5</text>
<text x="59.6" y="89">A12</text>
<text x="65.7" y="84.5" transform="rotate(-90 65.7 84.5)">20</text>
<text x="67" y="88.1" transform="rotate(-90 67 88.1)">20</text>
<text x="70.8" y="84.5" transform="rotate(-90 70.8 84.5)">18</text>
<text x="72.1" y="88.1" transform="rotate(-90 72.1 88.1)">18</text>
<text x="120.4" y="84.4">2</text>
<text x="120.4" y="86.9">3</text>
<text x="122.7" y="85.7">VSS</text>
<text x="122.7" y="88.2">CE</text>
<text x="132.7" y="88.2">NC</text>
<text x="137.2" y="86.9">4</text>
<text x="60.9" y="91.5">B1</text>
<text x="60.9" y="94.1">A9</text>
<text x="64.8" y="92.8">B1</text>
<text x="64.8" y="90.3">A12</text>
<text x="64.8" y="95.3">A9</text>
<text x="60.9" y="101.7">A8</text>
<text x="60.9" y="99.1">B5</text>
<text x="60.9" y="96.6">B4</text>
<text x="64.8" y="100.4">B5</text>
<text x="64.8" y="97.9">B4</text>
<text x="79.9" y="99.4">User can use a switch to replace the</text>
<text x="79.9" y="101.9">0ohm, to power on/off the MCU.</text>
<text x="60.9" y="106.8">A7</text>
<text x="60.9" y="104.2">B6</text>
<text x="64.8" y="103">A8</text>
<text x="64.8" y="105.5">B6</text>
<text x="60.9" y="111.8">B7</text>
<text x="60.9" y="109.3">A6</text>
<text x="64.8" y="113.1">B7</text>
<text x="64.8" y="110.6">A6</text>
<text x="64.8" y="108">A7</text>
<text x="60.9" y="119.5">B9</text>
<text x="60.9" y="116.9">B8</text>
<text x="60.9" y="114.4">A5</text>
<text x="64.8" y="118.2">B8</text>
<text x="64.8" y="115.7">A5</text>
<text x="59.6" y="124.5">B12</text>
<text x="60.9" y="122">A4</text>
<text x="64.8" y="125.8">B12</text>
<text x="64.8" y="123.3">A4</text>
<text x="64.8" y="120.7">B9</text>
<text x="60.9" y="127.1">A1</text>
<text x="64.8" y="128.4">A1</text>
<text x="67" y="131.9" transform="rotate(-90 67 131.9)">19</text>
<text x="72.1" y="131.9" transform="rotate(-90 72.1 131.9)">17</text>
<text x="82.4" y="126.1">Inverter circuit that takes RS232</text>
<text x="83.1" y="128.6">level (-5/+5V) and outputs TTL level</text>
<text x="65.7" y="135.6" transform="rotate(-90 65.7 135.6)">19</text>
<text x="70.8" y="135.6" transform="rotate(-90 70.8 135.6)">17</text>
<text x="138.3" y="140">level (L=3.3V; H=0V) and outputs TTL level.</text>
<text x="138.3" y="142.6">I use a voltage divider to make the threshold</text>
<text x="138.3" y="145.1">voltage 1.5V. This is important because</text>
<text x="138.3" y="147.7">some keyboards outputs up to 0.8V when they</text>
<text x="138.3" y="150.2">should output 0V.</text>
<text x="74.8" y="164.2">JP1 on: 250mA charge current</text>
<text x="74.8" y="166.7">JP1 off: 100mA charge current</text>
<text x="27.7" y="170.8">1</text>
<text x="27.7" y="173.3">2</text>
<text x="30" y="172">CHRG</text>
<text x="39.1" y="172">PROG</text>
<text x="47" y="170.8">5</text>
<text x="27.7" y="175.8">3</text>
<text x="30" y="174.6">GND</text>
<text x="30" y="177.1">BAT</text>
<text x="41" y="177.1">VCC</text>
<text x="47" y="175.8">4</text>
</g>
<g font-size="2.3" fill="#000080">
<text x="232.3" y="2.9">BOOT</text>
<text x="247.5" y="10.5">C11</text>
<text x="215.7" y="23.2">GND</text>
<text x="119.3" y="29.5">CH582Fv3</text>
<text x="30.4" y="30.8">C8</text>
<text x="38" y="30.8">C1</text>
<text x="199.3" y="41">C2</text>
<text x="208.2" y="41">C4</text>
<text x="26.5" y="44.8">GND</text>
<text x="27.8" y="52.4">X1</text>
<text x="15.1" y="56.2">GND</text>
<text x="82.4" y="58.8">L1</text>
<text x="204.3" y="54.9">GND</text>
<text x="45.5" y="61.3">GND</text>
<text x="117.9" y="60">GND</text>
<text x="261.1" y="65.6" transform="rotate(-90 261.1 65.6)">GND</text>
<text x="17.7" y="70.2">D3</text>
<text x="4.9" y="74">GND</text>
<text x="69.3" y="77" transform="rotate(-90 69.3 77)">GND</text>
<text x="112.9" y="77.8">C3</text>
<text x="247.5" y="74">R22</text>
<text x="257.7" y="74">R23</text>
<text x="270.3" y="76.5">GND</text>
<text x="121.8" y="79.1">U5</text>
<text x="74.8" y="86.7">U6</text>
<text x="148.5" y="85.4">C7</text>
<text x="201.8" y="89.2">GND</text>
<text x="247.5" y="85.4">R20</text>
<text x="257.7" y="85.4">R21</text>
<text x="270.3" y="88">GND</text>
<text x="50.6" y="90.5">GND</text>
<text x="104" y="90.5">R16</text>
<text x="144.6" y="99.4">GND</text>
<text x="196.7" y="103.2">GND</text>
<text x="126.9" y="118.4">R9</text>
<text x="27.8" y="124.8">R1</text>
<text x="40.5" y="127.3">GND</text>
<text x="50.6" y="128.6">GND</text>
<text x="218.3" y="128.6">R15</text>
<text x="231" y="127.3">LED_RED F.0603.00139/P2-0603R1TS2-06T-002</text>
<text x="27.8" y="132.4">R2</text>
<text x="40.5" y="135">GND</text>
<text x="101.5" y="133.7">R28</text>
<text x="111.6" y="133.7">R10</text>
<text x="125.6" y="135">Q1</text>
<text x="243.3" y="132.9" transform="rotate(-90 243.3 132.9)">GND</text>
<text x="121.8" y="142.6">R29</text>
<text x="218.3" y="140">R3</text>
<text x="229.7" y="138.8">LED_BLUEF.0603.00026/P2-0603B1TS2-06T-001</text>
<text x="69.3" y="146.9" transform="rotate(-90 69.3 146.9)">GND</text>
<text x="120.5" y="145.1">100k</text>
<text x="243.3" y="144.3" transform="rotate(-90 243.3 144.3)">GND</text>
<text x="30.4" y="155.3">LED_YELLOW</text>
<text x="125.6" y="152.7">GND</text>
<text x="218.3" y="151.5">R18</text>
<text x="228.5" y="150.2">LED_GREENF.0603.00025/P2-0603G1TS2-06T-002</text>
<text x="243.3" y="155.7" transform="rotate(-90 243.3 155.7)">GND</text>
<text x="41.8" y="159.1">R14</text>
<text x="53.2" y="162.9">R24</text>
<text x="53.2" y="169.2">R12</text>
<text x="67.2" y="169.2">R27</text>
<text x="79.8" y="171.8">GND</text>
<text x="16.3" y="174.3">GND</text>
<text x="41.7" y="185.8">GND</text>
<text x="51.9" y="185.8">GND</text>
<text x="63.4" y="181.9">C9</text>
<text x="26.5" y="187">C10</text>
<text x="41.8" y="194.6">Q2</text>
<text x="63.4" y="197.2">D2</text>
<text x="29" y="202.3">GND</text>
<text x="41.8" y="199.7">R19</text>
<text x="1.1" y="211.2">1</text>
</g>
<g font-size="2.3" fill="#00f">
<text x="205.6" y="8">K2-1809SN-A4DW-06</text>
<text x="261.5" y="8">PB22/BOOT</text>
<text x="181.5" y="15.6">USB_CHECK</text>
<text x="239.9" y="15.6">100nF</text>
<text x="7.9" y="20.7">VDCID</text>
<text x="54.3" y="23.2">VSW</text>
<text x="181.5" y="20.7">EXT_3V3</text>
<text x="6.1" y="25.7">VDD3V3</text>
<text x="48.3" y="28.3">PA8/RXD1</text>
<text x="181.5" y="25.7">BAT_CHECK</text>
<text x="30.4" y="35.9">2.2uF</text>
<text x="38" y="35.9">2.2uF</text>
<text x="48.6" y="30.8">PA9/TXD1</text>
<text x="54.5" y="35.9">DCD</text>
<text x="54.9" y="33.4">RTS</text>
<text x="116.7" y="33.4">CH582F</text>
<text x="181.5" y="33.4">ANT</text>
<text x="220.9" y="30.8">VDCIA</text>
<text x="220.9" y="35.9">VINTA</text>
<text x="53.9" y="38.4">PB13</text>
<text x="53.9" y="41">PB12</text>
<text x="181.5" y="38.4">X32MI</text>
<text x="181.5" y="41">X32MO</text>
<text x="48.5" y="43.5">PB11/UD+</text>
<text x="49.1" y="46.1">PB10/UD-</text>
<text x="181.5" y="43.5">PB22/BOOT</text>
<text x="181.5" y="46.1">PB23</text>
<text x="199.3" y="46.1">100nF</text>
<text x="208.2" y="46.1">2.2uF</text>
<text x="48.6" y="48.6">PB7/TXD0</text>
<text x="181.5" y="48.6">PB4/RXD0</text>
<text x="271.7" y="48.6">ANT</text>
<text x="51.9" y="56.2">X32MO</text>
<text x="7.1" y="61.3">X32MI</text>
<text x="29.1" y="65.1">32MHz</text>
<text x="64.4" y="61.3">VSW</text>
<text x="82.4" y="63.8">22uH</text>
<text x="102.7" y="61.3">VDCID</text>
<text x="51.9" y="74">VBUS</text>
<text x="51.9" y="76.5">PB11/UD+</text>
<text x="82.1" y="75.3">5V</text>
<text x="227.7" y="76.5">BAT+</text>
<text x="17.7" y="82.9">ESDR0502NMUTBG</text>
<text x="51.9" y="79.1">PB10/UD-</text>
<text x="112.9" y="82.9">1uF</text>
<text x="168.8" y="82.9">VDD3V3</text>
<text x="189.1" y="81.6">RXD0_INV</text>
<text x="190.6" y="79.1">EXT_3V3</text>
<text x="219.6" y="81.6">BAT_CHECK</text>
<text x="247.5" y="79.1">1M</text>
<text x="257.7" y="79.1">1M</text>
<text x="195.5" y="86.7">DCD</text>
<text x="195.9" y="84.2">RTS</text>
<text x="227.2" y="88">VBUS</text>
<text x="43.1" y="95.6">VBUS</text>
<text x="104" y="95.6">1M</text>
<text x="121.8" y="91.8">ME6214C33M5G</text>
<text x="148.5" y="90.5">1uF</text>
<text x="189.3" y="91.8">PB4/RXD0</text>
<text x="219.3" y="93">USB_CHECK</text>
<text x="247.5" y="90.5">100k</text>
<text x="257.7" y="90.5">100k</text>
<text x="38.7" y="100.7">USB_CC2</text>
<text x="231.4" y="101.9">PB7/TXD0</text>
<text x="38.3" y="105.7">PB11/UD+</text>
<text x="38.3" y="110.8">PB11/UD+</text>
<text x="38.9" y="108.3">PB10/UD-</text>
<text x="38.9" y="113.4">PB10/UD-</text>
<text x="71.8" y="111.3" transform="rotate(-90 71.8 111.3)">YTC-TC16-32</text>
<text x="194.6" y="113.4">BAT+</text>
<text x="231.2" y="112.1">PA8/RXD1</text>
<text x="38.7" y="115.9">USB_CC1</text>
<text x="103.8" y="119.7">VDD3V3</text>
<text x="231.4" y="117.2">PA9/TXD1</text>
<text x="43.1" y="123.5">VBUS</text>
<text x="126.9" y="121">100k</text>
<text x="3.1" y="127.3">USB_CC1</text>
<text x="27.8" y="129.9">5.1k</text>
<text x="135.8" y="129.9">PB4/RXD0</text>
<text x="198.6" y="131.1">PB13</text>
<text x="3.1" y="135">USB_CC2</text>
<text x="27.8" y="137.5">5.1k</text>
<text x="76.1" y="136.2">RXD0_INV</text>
<text x="125.6" y="137.5">MMBT3904 Inverter circuit that takes pseudo RS232</text>
<text x="218.3" y="133.7">470</text>
<text x="101.5" y="138.8">100k</text>
<text x="111.6" y="138.8">100k</text>
<text x="198.6" y="142.6">PB12</text>
<text x="218.3" y="145.1">470</text>
<text x="198.6" y="154">PB23</text>
<text x="34.2" y="157.8">F.0603.00013/P2-0603Y1TS2-06T-001</text>
<text x="84.5" y="157" transform="rotate(-90 84.5 157)">VBUS</text>
<text x="218.3" y="156.5">470</text>
<text x="41.8" y="164.2">470</text>
<text x="58.3" y="162.9">5.1k</text>
<text x="5.4" y="176.9">BAT+</text>
<text x="51.9" y="174.3">5.1k</text>
<text x="65.9" y="174.3">5.1k</text>
<text x="29.1" y="180.7">TP4054-42-SOT25R</text>
<text x="62.1" y="184.5">10uF</text>
<text x="29.1" y="189.6">10uF</text>
<text x="46.9" y="197.2">AO3401A</text>
<text x="71" y="192.1">5V</text>
<text x="63.4" y="199.7">1N5819WS</text>
<text x="41.8" y="204.8">100k</text>
</g>
<g font-size="2.3" fill="#999">
<text x="264" y="34.6">ANT1</text>
<text x="242" y="46" transform="rotate(-90 242 46)">0</text>
<text x="247.1" y="46" transform="rotate(-90 247.1 46)">1</text>
<text x="214.5" y="75.3">H1</text>
<text x="213.1" y="78">1</text>
<text x="213.1" y="80.6">2</text>
<text x="213.1" y="83.1">3</text>
<text x="215.4" y="79.3">1</text>
<text x="215.4" y="81.9">2</text>
<text x="213.1" y="85.7">4</text>
<text x="213.1" y="88.2">5</text>
<text x="215.4" y="84.4">3</text>
<text x="215.4" y="86.9">4</text>
<text x="215.4" y="89.5">5</text>
<text x="93.9" y="90.5">SW1</text>
<text x="93.9" y="95.6">0</text>
<text x="199.3" y="95.6">X6511WV-06H-C60D30</text>
<text x="213.1" y="90.7">6</text>
<text x="215.4" y="92">6</text>
<text x="214.5" y="99.4">BAT-</text>
<text x="255.6" y="100.7">1</text>
<text x="259.7" y="101.9">1</text>
<text x="265.3" y="101.9">PB7/TXD0</text>
<text x="199.3" y="107">X6511WV-01H-C60D30</text>
<text x="213.1" y="102.2">1</text>
<text x="215.4" y="103.4">1</text>
<text x="213.1" y="112.3">1</text>
<text x="214.5" y="109.6">BAT+</text>
<text x="215.4" y="113.6">1</text>
<text x="255.6" y="110.8">1</text>
<text x="259.7" y="112.1">1</text>
<text x="265.3" y="112.1">PA8/RXD1</text>
<text x="199.3" y="117.2">X6511WV-01H-C60D30</text>
<text x="255.6" y="115.9">1</text>
<text x="259.7" y="117.2">1</text>
<text x="265.3" y="117.2">TXD1</text>
<text x="64" y="166.7">1</text>
<text x="69" y="164.2">JP1</text>
<text x="69.1" y="166.7">2</text>
</g>
<text font-size="1.6" fill="#000080" x="29.1" y="168.1">U7</text>
</svg>
